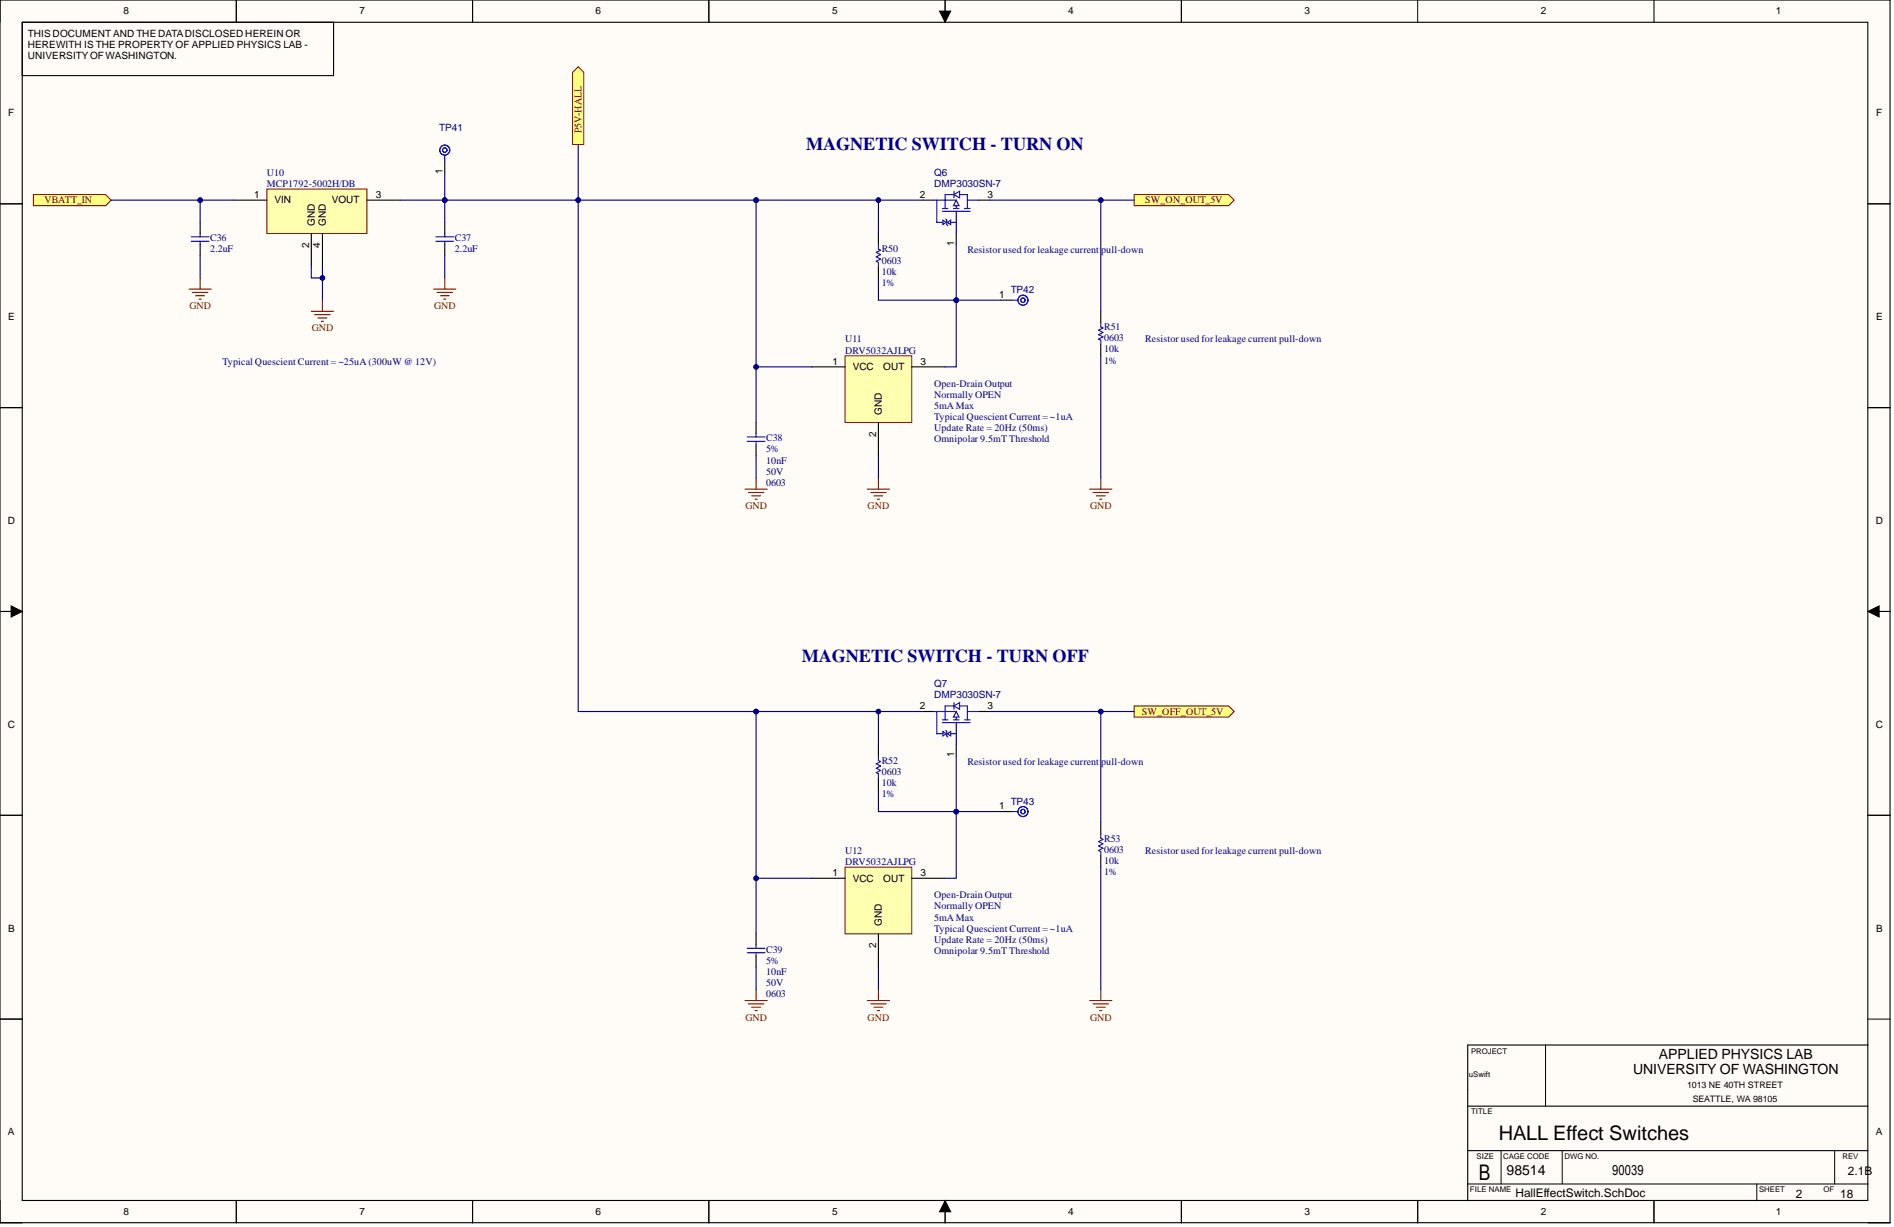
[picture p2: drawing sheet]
<svg xmlns="http://www.w3.org/2000/svg" width="431mm" height="279mm" viewBox="0 0 431 279" stroke-linecap="round" stroke-linejoin="round" font-family="sans-serif">
<g fill="#fffcf8">
<path d="M0 0h430.6v278.5h-430.6z" fill-rule="evenodd"/>
<path d="M5.1 5.1h420.4v268.3h-420.4z" fill-rule="evenodd"/>
</g>
<g fill="none" stroke="#000" stroke-width=".23">
<path d="M0 0v5.1M53.8 0v5.1M107.6 0v5.1M161.5 0v5.1M214 2.5h2.6l-1.3 2.6zM215.3 0v5.1M269.1 0v5.1M322.9 0v5.1M376.8 0v5.1M0 46.4h5.1M425.5 46.4h5.1M0 92.8h5.1"/>
<path d="M425.5 92.8h5.1M0 139.2h5.1M2.5 138l2.6 1.2-2.6 1.3zM425.5 139.2l2.6-1.2v2.5zM425.5 139.2h5.1M0 185.6h5.1M425.5 185.6h5.1M0 232.1h5.1M352.1 238v13.9M425.5 232.1h5.1M0 273.4v5.1h5.1M53.8 273.4v5.1"/>
<path d="M107.6 273.4v5.1M161.5 273.4v5.1M215.3 273.4l1.3 2.5h-2.6zM215.3 273.4v5.1M269.1 273.4v5.1M322.9 273.4v5.1M334.3 269.6h91.2M341.9 262v7.6M355.9 262v7.6M376.8 273.4v5.1M400.2 269.6v3.8M417.9 262v7.6"/>
<path d="M425.5 278.5h5.1"/>
</g>
<path d="M214 2.5h2.6l-1.3 2.6zM2.5 138l2.6 1.2-2.6 1.3zM425.5 139.2l2.6-1.2v2.5zM215.3 273.4l1.3 2.5h-2.6z" fill="#000"/>
<g fill="none" stroke="#000" stroke-width=".25">
<path d="M0 0h430.5v278.4h-430.5zM5.1 5.1h420.4v268.3h-420.4zM53.8 0v5.1M76 5.1v12.1h-70.9M107.6 0v5.1M161.5 0v5.1M215.3 0v5.1M269.1 0v5.1M0 46.4h5.1M425.5 46.4h5.1M0 92.8h5.1M425.5 92.8h5.1"/>
<path d="M0 139.2h5.1M425.5 139.2h5.1M0 185.6h5.1M425.5 185.6h5.1M0 232.1h5.1M425.5 238h-91.2v35.4M334.3 251.9h91.2M53.8 273.4v5.1M107.6 273.4v5.1M161.5 273.4v5.1M215.3 273.4v5.1M269.1 273.4v5.1"/>
<path d="M322.9 273.4v5.1M334.3 262h91.2M376.8 273.4v5.1"/>
</g>
<path d="M60.8 43h22.8v10.2h-22.8z" fill-rule="evenodd" fill="#ffffb0"/>
<path d="M60.8 43h22.8v10.2h-22.8z" fill="none" stroke="#800000" stroke-width=".23"/>
<path d="M53.2 45.6h7.6M70.9 53.2v7.6M73.5 53.2v7.6M83.6 45.6h7.6" fill="none" stroke="#000" stroke-width=".25"/>
<path d="M7.6 44.3h16.5l1.2 1.3-1.2 1.2h-16.5z" fill-rule="evenodd" fill="#ffff80"/>
<path d="M7.6 44.3h16.5l1.2 1.3-1.2 1.2h-16.5z" fill="none" stroke="#800000" stroke-width=".23"/>
<path d="M258.4 44.3h21.5l1.3 1.3-1.3 1.2h-21.5z" fill-rule="evenodd" fill="#ffff80"/>
<path d="M258.4 44.3h21.5l1.3 1.3-1.3 1.2h-21.5z" fill="none" stroke="#800000" stroke-width=".23"/>
<path d="M258.4 160.8h21.5l1.3 1.2-1.3 1.3h-21.5z" fill-rule="evenodd" fill="#ffff80"/>
<path d="M258.4 160.8h21.5l1.3 1.2-1.3 1.3h-21.5z" fill="none" stroke="#800000" stroke-width=".23"/>
<path d="M45.6 50.6v2.6M45.6 55.7v2.5M101.3 50.6v2.6M101.3 55.7v2.5" fill="none" stroke="#000" stroke-width=".25"/>
<path d="M43.6 53.9h4M43.6 54.9h4M45.6 53.2v.7M45.6 54.9v.8M99.3 53.9h4M99.3 54.9h4M101.3 53.2v.7M101.3 54.9v.8" fill="none" stroke="#00f" stroke-width=".25"/>
<g fill="none" stroke="#800000" stroke-width=".25">
<path d="M43.1 65.8h5M43.8 66.6h3.6M44.6 67.3h2M45.3 68.1h.5M45.6 63.3v2.5M70.9 70.9h5.1M71.7 71.6h3.5M72.4 72.4h2.1M73.2 73.2h.5M73.5 68.4v2.5M98.8 65.8h5M99.5 66.6h3.6"/>
<path d="M100.3 67.3h2M101.1 68.1h.5M101.3 63.3v2.5"/>
</g>
<path d="M192.5 81h15.2v15.2h-15.2z" fill-rule="evenodd" fill="#ffffb0"/>
<path d="M192.5 81h15.2v15.2h-15.2z" fill="none" stroke="#800000" stroke-width=".23"/>
<path d="M200.1 53.2v2.5M210.2 45.6h2.6M217.8 53.2v2.5M222.9 45.6h2.5M200.1 60.8v2.5M250.8 70.9v2.5M250.8 78.5v2.5M172.2 96.2v2.5M184.9 83.5h7.6M200.1 96.2v7.6M207.7 83.5h7.6M172.2 101.3v2.5" fill="none" stroke="#000" stroke-width=".25"/>
<g fill="none" stroke="#800000" stroke-width=".25">
<path d="M169.7 111.4h5.1M170.5 112.1h3.5M171.2 112.9h2M172 113.7h.5M172.2 108.9v2.5M197.6 111.4h5M198.3 112.1h3.6M199.1 112.9h2M199.8 113.7h.6M200.1 108.9v2.5M248.2 111.4h5.1M249 112.1h3.5"/>
<path d="M249.7 112.9h2.1M250.5 113.7h.5M250.8 108.9v2.5"/>
</g>
<g fill="none" stroke="#00f" stroke-width=".25">
<path d="M200.1 55.7v1l.5 .3-1 .5 1 .5-1 .5 1 .5-1 .5 .5 .2v1.1M212.8 45.6h5M213.4 45.6v5h1.4M214.7 47.5h1.2M214.7 48.1h6.3M214.8 50.1l.7 .5-.7 .5zM215.4 49.9l.3 .2v1l.2 .3M215.8 50.6l.8-.5v1zM216.6 50.6h1.2M217.2 44.3h-1.9v3.2M217.2 47.5h1.3M217.3 44.3l1.3-.8v1.6z"/>
<path d="M217.3 43.5v1.6M217.8 45.6l.7 1.2h-1.3zM217.8 46.8v.7M217.8 48.1v5.1M218.6 44.3h1.8v3.2M219.7 47.5h1.3M220.4 45.6h2.5M250.8 73.4v1l.5 .3-1.1 .5 1.1 .5-1.1 .5 1.1 .5-1.1 .5 .6 .3v1M170.2 99.5h4.1M172.2 98.7v.8M170.2 100.5h4.1M172.2 100.5v.8"/>
</g>
<path d="M192.5 197.5h15.2v15.1h-15.2z" fill-rule="evenodd" fill="#ffffb0"/>
<path d="M192.5 197.5h15.2v15.1h-15.2z" fill="none" stroke="#800000" stroke-width=".23"/>
<path d="M200.1 169.6v2.5M200.1 177.2v2.5M210.2 162h2.6M217.8 169.6v2.5M222.9 162h2.5M184.9 200h7.6M207.7 200h7.6M250.8 187.3v2.6M250.8 194.9v2.6M172.2 212.6v2.6M172.2 217.7v2.5M200.1 212.6v7.6" fill="none" stroke="#000" stroke-width=".25"/>
<g fill="none" stroke="#800000" stroke-width=".25">
<path d="M169.7 227.8h5.1M170.5 228.6h3.5M171.2 229.4h2M172 230.1h.5M172.2 225.3v2.5M197.6 227.8h5M198.3 228.6h3.6M199.1 229.4h2M199.8 230.1h.6M200.1 225.3v2.5M248.2 227.8h5.1M249 228.6h3.5"/>
<path d="M249.7 229.4h2.1M250.5 230.1h.5M250.8 225.3v2.5"/>
</g>
<g fill="none" stroke="#00f" stroke-width=".25">
<path d="M217.3 160v1.5M200.1 172.1v1.1l.5 .2-1 .5 1 .5-1 .5 1 .5-1 .5 .5 .3v1M212.8 162h5M213.4 162v5.1h1.4M214.7 163.9h1.2M214.7 164.6h6.3M214.8 166.6l.7 .5-.7 .5zM215.4 166.3l.3 .3v1l.2 .2M215.8 167.1l.8-.5v1zM216.6 167.1h1.2M217.2 160.8h-1.9v3.1M217.2 163.9h1.3"/>
<path d="M217.3 160.8l1.3-.8v1.5zM217.8 162l.7 1.3h-1.3zM217.8 163.3v.6M217.8 164.6v5M218.6 160.8h1.8v3.1M219.7 163.9h1.3M220.4 162h2.5M250.8 189.9v1l.5 .2-1.1 .5 1.1 .5-1.1 .5 1.1 .6-1.1 .5 .6 .2v1M170.2 215.9h4.1M170.2 217h4.1M172.2 215.2v.7M172.2 217v.7"/>
</g>
<path d="M130.4 16.5l1.3-1.3 1.3 1.3v16.4h-2.6z" fill-rule="evenodd" fill="#ffff80"/>
<path d="M130.4 16.5l1.3-1.3 1.3 1.3v16.4h-2.6z" fill="none" stroke="#800000" stroke-width=".23"/>
<path d="M70.9 60.8v2.5h2.6v-2.5" fill="none" stroke="#000080" stroke-width=".25"/>
<circle cx="73.5" cy="63.3" r=".51" fill="#000080"/>
<circle cx="73.5" cy="63.3" r=".51" fill="none" stroke="#000080" stroke-width=".23"/>
<path d="M73.5 63.3v5.1" fill="none" stroke="#000080" stroke-width=".25"/>
<circle cx="73.5" cy="63.3" r=".51" fill="#000080"/>
<circle cx="73.5" cy="63.3" r=".51" fill="none" stroke="#000080" stroke-width=".23"/>
<path d="M45.6 45.6v5M45.6 58.2v5.1M101.3 58.2v5.1" fill="none" stroke="#000080" stroke-width=".25"/>
<circle cx="45.6" cy="45.6" r=".51" fill="#000080"/>
<circle cx="45.6" cy="45.6" r=".51" fill="none" stroke="#000080" stroke-width=".23"/>
<path d="M91.2 45.6h10.1v5" fill="none" stroke="#000080" stroke-width=".25"/>
<circle cx="101.3" cy="45.6" r=".51" fill="#000080"/>
<circle cx="101.3" cy="45.6" r=".51" fill="none" stroke="#000080" stroke-width=".23"/>
<path d="M184.9 83.5h-12.7v12.7M172.2 103.8v5.1M200.1 103.8v5.1" fill="none" stroke="#000080" stroke-width=".25"/>
<circle cx="172.2" cy="83.5" r=".51" fill="#000080"/>
<circle cx="172.2" cy="83.5" r=".51" fill="none" stroke="#000080" stroke-width=".23"/>
<path d="M200.1 45.6v7.6" fill="none" stroke="#000080" stroke-width=".25"/>
<circle cx="200.1" cy="45.6" r=".51" fill="#000080"/>
<circle cx="200.1" cy="45.6" r=".51" fill="none" stroke="#000080" stroke-width=".23"/>
<path d="M217.8 55.7v12.7h-17.7v-5.1" fill="none" stroke="#000080" stroke-width=".25"/>
<circle cx="217.8" cy="68.4" r=".51" fill="#000080"/>
<circle cx="217.8" cy="68.4" r=".51" fill="none" stroke="#000080" stroke-width=".23"/>
<path d="M217.8 68.4v15.1h-2.5" fill="none" stroke="#000080" stroke-width=".25"/>
<circle cx="217.8" cy="68.4" r=".51" fill="#000080"/>
<circle cx="217.8" cy="68.4" r=".51" fill="none" stroke="#000080" stroke-width=".23"/>
<path d="M172.2 45.6v37.9" fill="none" stroke="#000080" stroke-width=".25"/>
<circle cx="172.2" cy="83.5" r=".51" fill="#000080"/>
<circle cx="172.2" cy="83.5" r=".51" fill="none" stroke="#000080" stroke-width=".23"/>
<circle cx="172.2" cy="45.6" r=".51" fill="#000080"/>
<circle cx="172.2" cy="45.6" r=".51" fill="none" stroke="#000080" stroke-width=".23"/>
<path d="M250.8 45.6v25.3" fill="none" stroke="#000080" stroke-width=".25"/>
<circle cx="250.8" cy="45.6" r=".51" fill="#000080"/>
<circle cx="250.8" cy="45.6" r=".51" fill="none" stroke="#000080" stroke-width=".23"/>
<path d="M250.8 81v27.9M200.1 162v7.6M200.1 220.2v5.1" fill="none" stroke="#000080" stroke-width=".25"/>
<circle cx="200.1" cy="162" r=".51" fill="#000080"/>
<circle cx="200.1" cy="162" r=".51" fill="none" stroke="#000080" stroke-width=".23"/>
<path d="M217.8 172.1v12.7h-17.7v-5.1" fill="none" stroke="#000080" stroke-width=".25"/>
<circle cx="217.8" cy="184.8" r=".51" fill="#000080"/>
<circle cx="217.8" cy="184.8" r=".51" fill="none" stroke="#000080" stroke-width=".23"/>
<path d="M217.8 184.8v15.2h-2.5" fill="none" stroke="#000080" stroke-width=".25"/>
<circle cx="217.8" cy="184.8" r=".51" fill="#000080"/>
<circle cx="217.8" cy="184.8" r=".51" fill="none" stroke="#000080" stroke-width=".23"/>
<path d="M250.8 162v25.3" fill="none" stroke="#000080" stroke-width=".25"/>
<circle cx="250.8" cy="162" r=".51" fill="#000080"/>
<circle cx="250.8" cy="162" r=".51" fill="none" stroke="#000080" stroke-width=".23"/>
<path d="M184.9 200h-12.7v12.6M250.8 197.5v27.8M172.2 220.2v5.1" fill="none" stroke="#000080" stroke-width=".25"/>
<circle cx="172.2" cy="200" r=".51" fill="#000080"/>
<circle cx="172.2" cy="200" r=".51" fill="none" stroke="#000080" stroke-width=".23"/>
<path d="M172.2 162v38" fill="none" stroke="#000080" stroke-width=".25"/>
<circle cx="172.2" cy="200" r=".51" fill="#000080"/>
<circle cx="172.2" cy="200" r=".51" fill="none" stroke="#000080" stroke-width=".23"/>
<circle cx="172.2" cy="162" r=".51" fill="#000080"/>
<circle cx="172.2" cy="162" r=".51" fill="none" stroke="#000080" stroke-width=".23"/>
<path d="M25.3 45.6h27.9" fill="none" stroke="#000080" stroke-width=".25"/>
<circle cx="45.6" cy="45.6" r=".51" fill="#000080"/>
<circle cx="45.6" cy="45.6" r=".51" fill="none" stroke="#000080" stroke-width=".23"/>
<path d="M131.7 45.6v116.4h40.5" fill="none" stroke="#000080" stroke-width=".25"/>
<circle cx="131.7" cy="45.6" r=".51" fill="#000080"/>
<circle cx="131.7" cy="45.6" r=".51" fill="none" stroke="#000080" stroke-width=".23"/>
<circle cx="172.2" cy="162" r=".51" fill="#000080"/>
<circle cx="172.2" cy="162" r=".51" fill="none" stroke="#000080" stroke-width=".23"/>
<path d="M172.2 45.6h38" fill="none" stroke="#000080" stroke-width=".25"/>
<circle cx="200.1" cy="45.6" r=".51" fill="#000080"/>
<circle cx="200.1" cy="45.6" r=".51" fill="none" stroke="#000080" stroke-width=".23"/>
<circle cx="172.2" cy="45.6" r=".51" fill="#000080"/>
<circle cx="172.2" cy="45.6" r=".51" fill="none" stroke="#000080" stroke-width=".23"/>
<path d="M225.4 45.6h33" fill="none" stroke="#000080" stroke-width=".25"/>
<circle cx="250.8" cy="45.6" r=".51" fill="#000080"/>
<circle cx="250.8" cy="45.6" r=".51" fill="none" stroke="#000080" stroke-width=".23"/>
<path d="M131.7 32.9v12.7" fill="none" stroke="#000080" stroke-width=".25"/>
<circle cx="131.7" cy="45.6" r=".51" fill="#000080"/>
<circle cx="131.7" cy="45.6" r=".51" fill="none" stroke="#000080" stroke-width=".23"/>
<path d="M101.3 45.6h70.9" fill="none" stroke="#000080" stroke-width=".25"/>
<circle cx="101.3" cy="45.6" r=".51" fill="#000080"/>
<circle cx="101.3" cy="45.6" r=".51" fill="none" stroke="#000080" stroke-width=".23"/>
<circle cx="131.7" cy="45.6" r=".51" fill="#000080"/>
<circle cx="131.7" cy="45.6" r=".51" fill="none" stroke="#000080" stroke-width=".23"/>
<circle cx="172.2" cy="45.6" r=".51" fill="#000080"/>
<circle cx="172.2" cy="45.6" r=".51" fill="none" stroke="#000080" stroke-width=".23"/>
<path d="M172.2 162h38" fill="none" stroke="#000080" stroke-width=".25"/>
<circle cx="200.1" cy="162" r=".51" fill="#000080"/>
<circle cx="200.1" cy="162" r=".51" fill="none" stroke="#000080" stroke-width=".23"/>
<circle cx="172.2" cy="162" r=".51" fill="#000080"/>
<circle cx="172.2" cy="162" r=".51" fill="none" stroke="#000080" stroke-width=".23"/>
<path d="M225.4 162h33" fill="none" stroke="#000080" stroke-width=".25"/>
<circle cx="250.8" cy="162" r=".51" fill="#000080"/>
<circle cx="250.8" cy="162" r=".51" fill="none" stroke="#000080" stroke-width=".23"/>
<path d="M101.3 36.7v2.5" fill="none" stroke="#000" stroke-width=".25"/>
<g fill="none" stroke="#00f" stroke-width=".25">
<path d="M101.3 35.4v1.3"/>
<circle cx="101.3" cy="34.2" r=".51"/>
<circle cx="101.3" cy="34.2" r="1.14"/>
</g>
<path d="M101.3 39.2v6.4" fill="none" stroke="#000080" stroke-width=".25"/>
<circle cx="101.3" cy="45.6" r=".51" fill="#000080"/>
<circle cx="101.3" cy="45.6" r=".51" fill="none" stroke="#000080" stroke-width=".23"/>
<path d="M228 68.4h2.5" fill="none" stroke="#000" stroke-width=".25"/>
<g fill="none" stroke="#00f" stroke-width=".25">
<path d="M230.5 68.4h1.3"/>
<circle cx="233" cy="68.4" r="1.14"/>
<circle cx="233" cy="68.4" r=".51"/>
</g>
<path d="M217.8 68.4h10.2" fill="none" stroke="#000080" stroke-width=".25"/>
<circle cx="217.8" cy="68.4" r=".51" fill="#000080"/>
<circle cx="217.8" cy="68.4" r=".51" fill="none" stroke="#000080" stroke-width=".23"/>
<path d="M228 184.8h2.5" fill="none" stroke="#000" stroke-width=".25"/>
<g fill="none" stroke="#00f" stroke-width=".25">
<path d="M230.5 184.8h1.3"/>
<circle cx="233" cy="184.8" r="1.14"/>
<circle cx="233" cy="184.8" r=".51"/>
</g>
<path d="M217.8 184.8h10.2" fill="none" stroke="#000080" stroke-width=".25"/>
<circle cx="217.8" cy="184.8" r=".51" fill="#000080"/>
<circle cx="217.8" cy="184.8" r=".51" fill="none" stroke="#000080" stroke-width=".23"/>
<text font-size="4.9" x="336.9" y="268.6">B</text>
<text font-size="4.6" x="341.4" y="259.6">HALL Effect Switches</text>
<g font-size="4.1" fill="#000080">
<text x="183.6" y="34.3">MAGNETIC SWITCH - TURN ON</text>
<text x="182.6" y="150.7">MAGNETIC SWITCH - TURN OFF</text>
</g>
<g font-size="3.2">
<text x="372" y="244.6">UNIVERSITY OF WASHINGTON</text>
<text x="377.9" y="241.1">APPLIED PHYSICS LAB</text>
<text x="343.2" y="267.7">98514</text>
</g>
<text font-size="3.1" x="367.3" y="267.7">90039</text>
<g font-size="2.7">
<text x="421" y="267.5">2.1B</text>
<text x="345.2" y="272.6">HallEffectSwitch.SchDoc</text>
<text x="409.1" y="272.8">2</text>
<text x="419.2" y="272.8">18</text>
</g>
<g font-size="2.3">
<text x="28.1" y="3.3">8</text>
<text x="81.9" y="3.3">7</text>
<text x="135.7" y="3.3">6</text>
<text x="189.5" y="3.3">5</text>
<text x="243.3" y="3.3">4</text>
<text x="297.2" y="3.3">3</text>
<text x="351" y="3.3">2</text>
<text x="404.5" y="3.3">1</text>
<text x="6.3" y="8.4">THIS DOCUMENTAND THE DATADISCLOSED HEREIN OR</text>
<text x="6.3" y="10.9">HEREWITH IS THE PROPERTY OF APPLIED PHYSICS LAB -</text>
<text x="6.3" y="13.4">UNIVERSITYOFWASHINGTON.</text>
<text x="1.9" y="26.5">F</text>
<text x="427.4" y="26.5">F</text>
<text x="100.8" y="39.6" transform="rotate(-90 100.8 39.6)">1</text>
<text x="57.9" y="45.1">1</text>
<text x="62.6" y="46.3">VIN</text>
<text x="75.6" y="46.3">VOUT</text>
<text x="85.6" y="45.1">3</text>
<text x="209.6" y="45.1">2</text>
<text x="224.9" y="45.1">3</text>
<text x="71.7" y="51.4" transform="rotate(-90 71.7 51.4)">GND</text>
<text x="74.2" y="51.4" transform="rotate(-90 74.2 51.4)">GND</text>
<text x="70.4" y="56.4" transform="rotate(-90 70.4 56.4)">2</text>
<text x="72.9" y="56.4" transform="rotate(-90 72.9 56.4)">4</text>
<text x="217.3" y="56" transform="rotate(-90 217.3 56)">1</text>
<text x="227.6" y="67.8">1</text>
<text x="1.9" y="72.9">E</text>
<text x="427.4" y="72.9">E</text>
<text x="189.6" y="83">1</text>
<text x="209.7" y="83">3</text>
<text x="194.3" y="84.3">VCC</text>
<text x="201.2" y="84.3">OUT</text>
<text x="200.9" y="94.4" transform="rotate(-90 200.9 94.4)">GND</text>
<text x="199.6" y="99.4" transform="rotate(-90 199.6 99.4)">2</text>
<text x="1.8" y="119.3">D</text>
<text x="427.3" y="119.3">D</text>
<text x="209.6" y="161.5">2</text>
<text x="224.9" y="161.5">3</text>
<text x="1.8" y="165.7">C</text>
<text x="427.3" y="165.7">C</text>
<text x="217.3" y="172.5" transform="rotate(-90 217.3 172.5)">1</text>
<text x="227.6" y="184.3">1</text>
<text x="189.6" y="199.5">1</text>
<text x="194.3" y="200.8">VCC</text>
<text x="201.2" y="200.8">OUT</text>
<text x="209.7" y="199.5">3</text>
<text x="1.9" y="212.1">B</text>
<text x="199.6" y="215.9" transform="rotate(-90 199.6 215.9)">2</text>
<text x="200.9" y="210.9" transform="rotate(-90 200.9 210.9)">GND</text>
<text x="427.4" y="212.1">B</text>
<text x="1.8" y="258.6">A</text>
<text x="427.3" y="258.6">A</text>
<text x="28.1" y="276.7">8</text>
<text x="81.9" y="276.7">7</text>
<text x="135.7" y="276.7">6</text>
<text x="189.5" y="276.7">5</text>
<text x="243.3" y="276.7">4</text>
<text x="297.2" y="276.7">3</text>
<text x="351" y="276.7">2</text>
<text x="404.5" y="276.7">1</text>
</g>
<g font-size="2.3" fill="#000080">
<text x="100" y="29.9">TP41</text>
<text x="60.8" y="40">U10</text>
<text x="212.8" y="40">Q6</text>
<text x="60.8" y="42.5">MCP1792-5002H/DB</text>
<text x="212.8" y="42.5">DMP3030SN-7</text>
<text x="47.9" y="57.5">2.2uF</text>
<text x="47.9" y="54.9">C36</text>
<text x="103.6" y="57.5">2.2uF</text>
<text x="103.6" y="54.9">C37</text>
<text x="200.9" y="57.5">R50</text>
<text x="220.4" y="57.7">Resistor used for leakage current</text>
<text x="250.8" y="57.7">pull-down</text>
<text x="200.9" y="60">0603</text>
<text x="200.9" y="62.5">10k</text>
<text x="200.9" y="65.1">1%</text>
<text x="230.2" y="66.8">TP42</text>
<text x="192.5" y="78">U11</text>
<text x="251.5" y="77.7">0603</text>
<text x="251.5" y="75.2">R51</text>
<text x="260.9" y="78">Resistor used for leakage current pull-down</text>
<text x="50.7" y="83">Typical Quescient Current = ~25uA(300uW @ 12V)</text>
<text x="192.5" y="80.5">DRV5032AJLPG</text>
<text x="251.5" y="80.3">10k</text>
<text x="251.5" y="82.8">1%</text>
<text x="212.8" y="88.1">Open-Drain Output</text>
<text x="212.8" y="90.6">Normally OPEN</text>
<text x="212.8" y="93.2">5mA Max</text>
<text x="212.8" y="95.7">Typical Quescient Current = ~1uA</text>
<text x="174.5" y="100.5">C38</text>
<text x="212.8" y="98.2">Update Rate = 20Hz (50ms)</text>
<text x="212.8" y="100.8">Omnipolar 9.5mT Threshold</text>
<text x="174.5" y="103">5%</text>
<text x="174.5" y="105.6">10nF</text>
<text x="174.5" y="108.1">50V</text>
<text x="174.5" y="110.6">0603</text>
<text x="212.8" y="156.5">Q7</text>
<text x="212.8" y="159">DMP3030SN-7</text>
<text x="200.9" y="173.9">R52</text>
<text x="200.9" y="176.4">0603</text>
<text x="200.9" y="179">10k</text>
<text x="220.4" y="174.2">Resistor used for leakage current</text>
<text x="250.8" y="174.2">pull-down</text>
<text x="200.9" y="181.5">1%</text>
<text x="230.2" y="183.2">TP43</text>
<text x="251.5" y="191.6">R53</text>
<text x="192.5" y="194.4">U12</text>
<text x="192.5" y="197">DRV5032AJLPG</text>
<text x="251.5" y="194.2">0603</text>
<text x="251.5" y="196.7">10k</text>
<text x="260.9" y="194.4">Resistor used for leakage current pull-down</text>
<text x="251.5" y="199.2">1%</text>
<text x="212.8" y="204.5">Open-Drain Output</text>
<text x="212.8" y="207.1">Normally OPEN</text>
<text x="212.8" y="209.6">5mA Max</text>
<text x="212.8" y="212.1">Typical Quescient Current = ~1uA</text>
<text x="212.8" y="214.7">Update Rate = 20Hz (50ms)</text>
<text x="174.5" y="219.5">5%</text>
<text x="174.5" y="217">C39</text>
<text x="212.8" y="217.2">Omnipolar 9.5mT Threshold</text>
<text x="174.5" y="222">10nF</text>
<text x="174.5" y="224.5">50V</text>
<text x="174.5" y="227.1">0603</text>
</g>
<g font-size="2.3" fill="#800000">
<text x="132.5" y="30.4" transform="rotate(-90 132.5 30.4)">P5V-HALL</text>
<text x="10.1" y="46.3">VBATT_IN</text>
<text x="260.9" y="46.3">SW_ON_OUT_5V</text>
<text x="43.1" y="70.4">GND</text>
<text x="98.9" y="70.4">GND</text>
<text x="71" y="75.4">GND</text>
<text x="169.8" y="115.9">GND</text>
<text x="197.6" y="115.9">GND</text>
<text x="248.3" y="115.9">GND</text>
<text x="260.1" y="162.8">SW_OFF_OUT_5V</text>
<text x="169.8" y="232.4">GND</text>
<text x="197.6" y="232.4">GND</text>
<text x="248.3" y="232.4">GND</text>
</g>
<g font-size="2">
<text x="384.3" y="247.8">1013 NE 40TH STREET</text>
<text x="385.6" y="251">SEATTLE, WA 98105</text>
</g>
<g font-size="1.8">
<text x="334.6" y="245.1">uSwift</text>
<text x="335.1" y="240.1">PROJECT</text>
<text x="335.1" y="253.7">TITLE</text>
<text x="336.4" y="263.9">SIZE</text>
<text x="342.4" y="263.9">CAGE CODE</text>
<text x="356.4" y="263.9">DWG NO.</text>
<text x="419.7" y="263.9">REV</text>
<text x="334.8" y="271.5">FILE NAME</text>
<text x="400.7" y="271.5">SHEET</text>
<text x="415.4" y="271.5">OF</text>
</g>
</svg>
